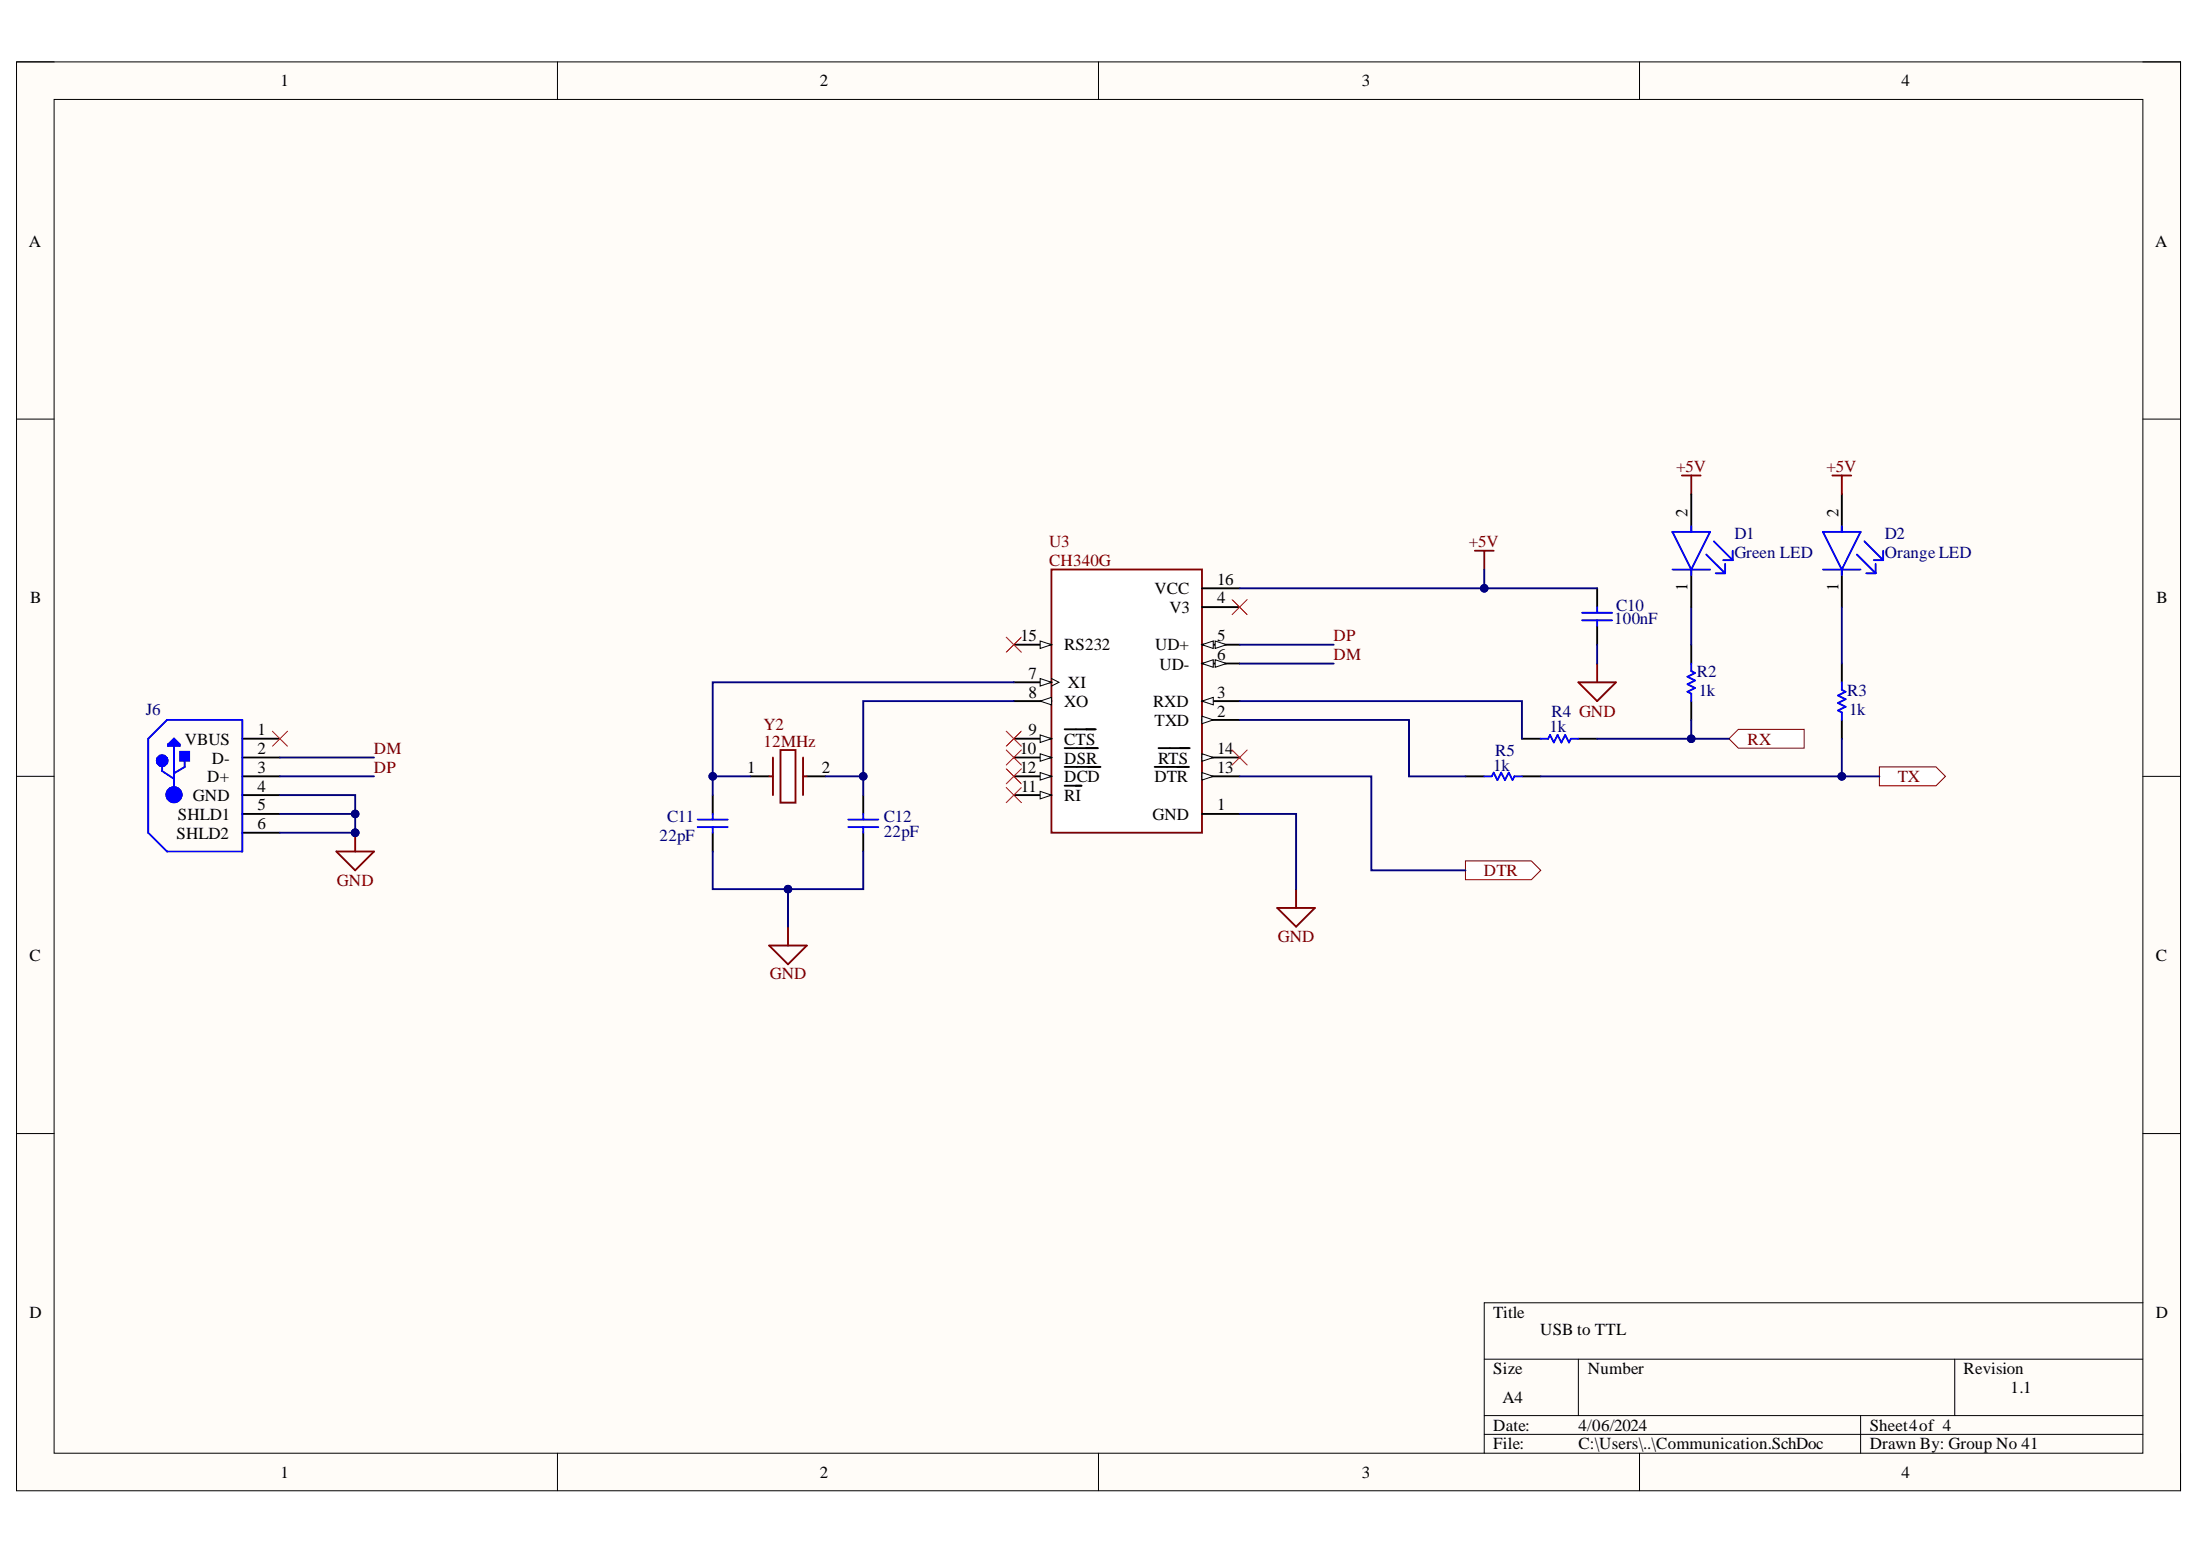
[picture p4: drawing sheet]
<svg xmlns="http://www.w3.org/2000/svg" width="297mm" height="210mm" viewBox="0 0 297 210" stroke-linecap="round" stroke-linejoin="round" font-family="sans-serif">
<path d="M2.2 8.4h292.2v192.8h-292.2z" fill-rule="evenodd" fill="#fffcf8"/>
<path d="M2.2 8.4h292.2v192.8h-292.2z" fill="none" stroke="#000" stroke-width=".14"/>
<path d="M7.3 13.4h282v182.8h-282z" fill-rule="evenodd" fill="#fffcf8"/>
<g fill="none" stroke="#000" stroke-width=".14">
<path d="M2.2 8.3h5.1M7.3 13.4h282v182.8h-282zM75.3 8.3v5.1M148.3 8.3v5.1M221.4 8.4v5M289.3 8.4h5.1v5M2.2 56.6h5.1M289.3 56.6h5.1M2.2 104.8h5.1M289.3 104.8h5.1M2.2 153h5.1M289.3 153h5.1"/>
<path d="M289.3 175.9h-88.9v20.3M75.3 196.2v5M148.3 196.2v5M200.4 183.5h88.9M200.4 191.1h88.9M200.4 193.6h88.9M213.1 183.5v7.6M221.4 196.2v5M251.2 191.1v5.1M263.9 183.5v7.6M294.4 196.2v5"/>
</g>
<path d="M45.4 114.9h5.1l-2.5 2.6zM48 112.4v2.5" fill="none" stroke="#800000" stroke-width=".25"/>
<circle cx="48" cy="112.4" r=".51" fill="#000080"/>
<circle cx="48" cy="112.4" r=".51" fill="none" stroke="#000080" stroke-width=".14"/>
<path d="M197.9 116.2h8.9l1.2 1.3-1.2 1.2h-8.9z" fill-rule="evenodd" fill="#fff"/>
<path d="M197.9 116.2h8.9l1.2 1.3-1.2 1.2h-8.9z" fill="none" stroke="#800000" stroke-width=".14"/>
<path d="M233.4 99.7l1.3-1.2h8.9v2.5h-8.9z" fill-rule="evenodd" fill="#fff"/>
<path d="M233.4 99.7l1.3-1.2h8.9v2.5h-8.9z" fill="none" stroke="#800000" stroke-width=".14"/>
<path d="M253.8 103.5h7.6l1.3 1.3-1.3 1.3h-7.6z" fill-rule="evenodd" fill="#fff"/>
<path d="M253.8 103.5h7.6l1.3 1.3-1.3 1.3h-7.6z" fill="none" stroke="#800000" stroke-width=".14"/>
<path d="M248.7 66.7v5.1M248.7 76.9v5.1M32.7 99.7h5.1M228.4 87v2.6M228.4 94.6v2.6M248.7 89.6v2.5M248.7 97.2v2.5M32.7 102.3h5.1M32.7 104.8h5.1M32.7 107.3h5.1M32.7 109.9h5.1M32.7 112.4h5.1" fill="none" stroke="#000" stroke-width=".25"/>
<g fill="none" stroke="#00f" stroke-width=".25">
<path d="M246.1 71.8h5.1l-2.5 5.1zM246.1 76.9h5.1M248.7 71v.8M248.7 76.9v.7M250.7 74.9l2.5 2.5M251.7 73.1l2.6 2.5M252 77.4h1.2M253 75.6h1.3M253.2 76.1v1.3M254.3 74.3v1.3M23.5 99.9l-.4 .4h.8l-.2-.2h-.2M32.7 97.2h-10.2l-2.5 2.5v12.7l2.5 2.5"/>
<path d="M228.4 89.6v1l.5 .2-1.1 .5 1.1 .6-1.1 .5 1.1 .5-1.1 .5 .6 .2v1M248.7 92.1v1l.5 .3-1 .5 1 .5-1 .5 1 .5-1 .5 .5 .3v1M21.9 103.1v1l1.6 1M22.7 100.5l.8-.8 .8 .8v.2h-1.6zM22.7 100.5h1.4M23.5 100.7v6.6M24.9 102.3v1.2l-1.4 .9"/>
</g>
<path d="M24.3 101.5h1.2v1.2h-1.2z" fill-rule="evenodd" fill="#00f"/>
<path d="M32.7 97.2v17.7h-10.2M24.3 101.5h1.2v1.2h-1.2z" fill="none" stroke="#00f" stroke-width=".25"/>
<g fill="none" stroke="#00f" stroke-width="1.3">
<circle cx="21.9" cy="102.7" r=".2"/>
<circle cx="23.5" cy="107.3" r=".51"/>
</g>
<path d="M36.8 98.7l2 2M38.8 98.7l-2 2" fill="none" stroke="#f00" stroke-width=".14"/>
<path d="M142 76.9h20.3v35.5h-20.3z" fill-rule="evenodd" fill="#fff"/>
<path d="M142 76.9h20.3v35.5h-20.3z" fill="none" stroke="#800000" stroke-width=".25"/>
<path d="M136.9 87h5.1" fill="none" stroke="#000" stroke-width=".25"/>
<path d="M140.4 86.5l1.6 .5-1.6 .5z" fill="#f8fcff"/>
<path d="M140.4 86.5l1.6 .5-1.6 .5z" fill="none" stroke="#000" stroke-width=".14"/>
<path d="M136.9 92.1h5.1" fill="none" stroke="#000" stroke-width=".25"/>
<path d="M140.4 91.6l1.6 .5-1.6 .5z" fill="#f8fcff"/>
<path d="M140.4 91.6l1.6 .5-1.6 .5zM142 91.6l1 .5-1 .5" fill="none" stroke="#000" stroke-width=".14"/>
<path d="M136.9 94.6h5.1" fill="none" stroke="#000" stroke-width=".25"/>
<path d="M140.4 94.6l1.6-.5v1z" fill="#f8fcff"/>
<path d="M140.4 94.6l1.6-.5v1z" fill="none" stroke="#000" stroke-width=".14"/>
<path d="M136.9 99.7h5.1" fill="none" stroke="#000" stroke-width=".25"/>
<path d="M140.4 99.2l1.6 .5-1.6 .5z" fill="#f8fcff"/>
<path d="M140.4 99.2l1.6 .5-1.6 .5z" fill="none" stroke="#000" stroke-width=".14"/>
<path d="M143.7 98.4h4.3M136.9 102.3h5.1" fill="none" stroke="#000" stroke-width=".25"/>
<path d="M140.4 101.7l1.6 .6-1.6 .5z" fill="#f8fcff"/>
<path d="M140.4 101.7l1.6 .6-1.6 .5z" fill="none" stroke="#000" stroke-width=".14"/>
<path d="M136.9 104.8h5.1M143.7 101h4.5" fill="none" stroke="#000" stroke-width=".25"/>
<path d="M140.4 104.3l1.6 .5-1.6 .5z" fill="#f8fcff"/>
<path d="M140.4 104.3l1.6 .5-1.6 .5z" fill="none" stroke="#000" stroke-width=".14"/>
<path d="M136.9 107.3h5.1M143.7 103.5h4.9" fill="none" stroke="#000" stroke-width=".25"/>
<path d="M140.4 106.8l1.6 .5-1.6 .5z" fill="#f8fcff"/>
<path d="M140.4 106.8l1.6 .5-1.6 .5z" fill="none" stroke="#000" stroke-width=".14"/>
<path d="M162.3 79.4h5.1M162.3 82h5.1M162.3 87h5.1M162.3 89.6h5.1M143.7 106.1h2.3" fill="none" stroke="#000" stroke-width=".25"/>
<path d="M162.3 89.6l1.5-.5v1z" fill="#f8fcff"/>
<path d="M162.3 89.6l1.5-.5v1z" fill="none" stroke="#000" stroke-width=".14"/>
<path d="M164.1 89.1l1.5 .5-1.5 .5z" fill="#f8fcff"/>
<path d="M164.1 89.1l1.5 .5-1.5 .5z" fill="none" stroke="#000" stroke-width=".14"/>
<path d="M162.3 94.6h5.1" fill="none" stroke="#000" stroke-width=".25"/>
<path d="M162.3 94.6l1.5-.5v1z" fill="#f8fcff"/>
<path d="M162.3 94.6l1.5-.5v1z" fill="none" stroke="#000" stroke-width=".14"/>
<path d="M162.3 97.2h5.1" fill="none" stroke="#000" stroke-width=".25"/>
<path d="M162.3 96.7l1.5 .5-1.5 .5z" fill="#f8fcff"/>
<path d="M162.3 96.7l1.5 .5-1.5 .5z" fill="none" stroke="#000" stroke-width=".14"/>
<path d="M162.3 102.3h5.1" fill="none" stroke="#000" stroke-width=".25"/>
<path d="M162.3 101.7l1.5 .6-1.5 .5z" fill="#f8fcff"/>
<path d="M162.3 101.7l1.5 .6-1.5 .5z" fill="none" stroke="#000" stroke-width=".14"/>
<path d="M156.4 101h4.2M162.3 104.8h5.1" fill="none" stroke="#000" stroke-width=".25"/>
<path d="M162.3 104.3l1.5 .5-1.5 .5z" fill="#f8fcff"/>
<path d="M162.3 104.3l1.5 .5-1.5 .5z" fill="none" stroke="#000" stroke-width=".14"/>
<path d="M215.6 79.4v2.6M205.5 99.7h2.5M213.1 99.7h2.5M215.6 84.5v2.5M96.2 107.3v2.6M96.2 112.4v2.5M116.6 107.3v2.6M116.6 112.4v2.5M155.9 103.5h4.6M162.3 109.9h5.1M197.9 104.8h2.5M205.5 104.8h2.5" fill="none" stroke="#000" stroke-width=".25"/>
<path d="M199.1 74.3h2.6M200.4 74.3v2.6M227.1 64.2h2.5M228.4 64.2v2.5M247.4 64.2h2.5M248.7 64.2v2.5M213.1 92.1h5.1l-2.6 2.5zM215.6 89.6v2.5M103.9 127.6h5l-2.5 2.6zM106.4 125.1v2.5M172.4 122.6h5.1l-2.5 2.5zM175 120v2.6" fill="none" stroke="#800000" stroke-width=".25"/>
<path d="M135.9 98.7l2 2M135.9 86l2 2M137.9 98.7l-2 2M137.9 86l-2 2M135.9 103.8l2 2M135.9 106.3l2 2M135.9 101.2l2 2.1M137.9 103.8l-2 2M137.9 106.3l-2 2M137.9 101.2l-2 2.1" fill="none" stroke="#f00" stroke-width=".14"/>
<g fill="none" stroke="#00f" stroke-width=".25">
<path d="M208 99.7h1l.3-.5 .5 1 .5-1 .5 1 .5-1 .5 1 .3-.5h1M213.6 82.7h4.1M213.6 83.7h4.1M215.6 82v.7M215.6 83.7v.8M94.2 110.6h4.1M94.2 111.6h4.1M96.2 109.9v.7M96.2 111.6v.8M114.5 110.6h4.1M114.5 111.6h4.1M116.6 109.9v.7"/>
<path d="M116.6 111.6v.8M200.4 104.8h1l.3-.5 .5 1 .5-1 .5 1 .5-1 .5 1 .3-.5h1"/>
</g>
<path d="M105.4 101.2h2v7.1h-2z" fill-rule="evenodd" fill="#fff"/>
<path d="M103.9 104.8h.5M104.4 102.3v5M105.4 101.2h2v7.1h-2zM108.4 102.3v5M108.4 104.8h.5" fill="none" stroke="#800000" stroke-width=".25"/>
<path d="M101.3 104.8h2.6M108.9 104.8h2.6" fill="none" stroke="#000" stroke-width=".25"/>
<path d="M166.4 101.2l2 2.1M168.4 101.2l-2 2.1" fill="none" stroke="#f00" stroke-width=".14"/>
<path d="M228.4 82v5M248.7 82v7.6M37.8 102.3h12.7M37.8 104.8h12.7M37.8 112.4h10.2" fill="none" stroke="#000080" stroke-width=".25"/>
<circle cx="48" cy="112.4" r=".51" fill="#000080"/>
<circle cx="48" cy="112.4" r=".51" fill="none" stroke="#000080" stroke-width=".14"/>
<path d="M37.8 109.9h10.2" fill="none" stroke="#000080" stroke-width=".25"/>
<circle cx="48" cy="109.9" r=".51" fill="#000080"/>
<circle cx="48" cy="109.9" r=".51" fill="none" stroke="#000080" stroke-width=".14"/>
<path d="M37.8 107.3h10.2v5.1" fill="none" stroke="#000080" stroke-width=".25"/>
<circle cx="48" cy="112.4" r=".51" fill="#000080"/>
<circle cx="48" cy="112.4" r=".51" fill="none" stroke="#000080" stroke-width=".14"/>
<circle cx="48" cy="109.9" r=".51" fill="#000080"/>
<circle cx="48" cy="109.9" r=".51" fill="none" stroke="#000080" stroke-width=".14"/>
<path d="M167.4 94.6h38.1v5.1M167.4 87h12.7M167.4 89.6h12.7M215.6 87v2.6M248.7 99.7v5.1h5.1M167.4 109.9h7.6v10.1" fill="none" stroke="#000080" stroke-width=".25"/>
<circle cx="248.7" cy="104.8" r=".51" fill="#000080"/>
<circle cx="248.7" cy="104.8" r=".51" fill="none" stroke="#000080" stroke-width=".14"/>
<path d="M167.4 97.2h22.8v7.6h7.7M167.4 104.8h17.8v12.7h12.7M208 104.8h40.7" fill="none" stroke="#000080" stroke-width=".25"/>
<circle cx="248.7" cy="104.8" r=".51" fill="#000080"/>
<circle cx="248.7" cy="104.8" r=".51" fill="none" stroke="#000080" stroke-width=".14"/>
<path d="M96.2 114.9v5.1h10.2" fill="none" stroke="#000080" stroke-width=".25"/>
<circle cx="106.4" cy="120" r=".51" fill="#000080"/>
<circle cx="106.4" cy="120" r=".51" fill="none" stroke="#000080" stroke-width=".14"/>
<path d="M116.6 114.9v5.1h-10.2v5.1" fill="none" stroke="#000080" stroke-width=".25"/>
<circle cx="106.4" cy="120" r=".51" fill="#000080"/>
<circle cx="106.4" cy="120" r=".51" fill="none" stroke="#000080" stroke-width=".14"/>
<path d="M136.9 92.1h-40.7v15.2" fill="none" stroke="#000080" stroke-width=".25"/>
<circle cx="96.2" cy="104.8" r=".51" fill="#000080"/>
<circle cx="96.2" cy="104.8" r=".51" fill="none" stroke="#000080" stroke-width=".14"/>
<path d="M96.2 104.8h5.1" fill="none" stroke="#000080" stroke-width=".25"/>
<circle cx="96.2" cy="104.8" r=".51" fill="#000080"/>
<circle cx="96.2" cy="104.8" r=".51" fill="none" stroke="#000080" stroke-width=".14"/>
<path d="M111.5 104.8h5.1" fill="none" stroke="#000080" stroke-width=".25"/>
<circle cx="116.6" cy="104.8" r=".51" fill="#000080"/>
<circle cx="116.6" cy="104.8" r=".51" fill="none" stroke="#000080" stroke-width=".14"/>
<path d="M200.4 76.9v2.5" fill="none" stroke="#000080" stroke-width=".25"/>
<circle cx="200.4" cy="79.4" r=".51" fill="#000080"/>
<circle cx="200.4" cy="79.4" r=".51" fill="none" stroke="#000080" stroke-width=".14"/>
<path d="M167.4 79.4h48.2" fill="none" stroke="#000080" stroke-width=".25"/>
<circle cx="200.4" cy="79.4" r=".51" fill="#000080"/>
<circle cx="200.4" cy="79.4" r=".51" fill="none" stroke="#000080" stroke-width=".14"/>
<path d="M228.4 97.2v2.5" fill="none" stroke="#000080" stroke-width=".25"/>
<circle cx="228.3" cy="99.7" r=".51" fill="#000080"/>
<circle cx="228.3" cy="99.7" r=".51" fill="none" stroke="#000080" stroke-width=".14"/>
<path d="M215.6 99.7h17.8" fill="none" stroke="#000080" stroke-width=".25"/>
<circle cx="228.3" cy="99.7" r=".51" fill="#000080"/>
<circle cx="228.3" cy="99.7" r=".51" fill="none" stroke="#000080" stroke-width=".14"/>
<path d="M136.9 94.6h-20.3v12.7" fill="none" stroke="#000080" stroke-width=".25"/>
<circle cx="116.6" cy="104.8" r=".51" fill="#000080"/>
<circle cx="116.6" cy="104.8" r=".51" fill="none" stroke="#000080" stroke-width=".14"/>
<path d="M166.4 80.9l2 2.1M168.4 80.9l-2 2.1" fill="none" stroke="#f00" stroke-width=".14"/>
<path d="M228.4 66.7v5.1M228.4 76.9v5.1" fill="none" stroke="#000" stroke-width=".25"/>
<path d="M225.8 71.8h5.1l-2.5 5.1zM225.8 76.9h5.1M228.4 71v.8M228.4 76.9v.7M230.4 74.9l2.5 2.5M231.4 73.1l2.5 2.5M231.6 77.4h1.3M232.7 75.6h1.2M232.9 76.1v1.3M233.9 74.3v1.3" fill="none" stroke="#00f" stroke-width=".25"/>
<g font-size="2.3">
<text x="37.9" y="11.7">1</text>
<text x="110.7" y="11.7">2</text>
<text x="183.9" y="11.7">3</text>
<text x="256.8" y="11.7">4</text>
<text x="3.9" y="33.3">A</text>
<text x="291" y="33.3">A</text>
<text x="227.8" y="69.8" transform="rotate(-90 227.8 69.8)">2</text>
<text x="248.2" y="69.8" transform="rotate(-90 248.2 69.8)">2</text>
<text x="4.1" y="81.4">B</text>
<text x="155.9" y="80.2">VCC</text>
<text x="157.9" y="82.7">V3</text>
<text x="164.3" y="78.9">16</text>
<text x="164.3" y="81.4">4</text>
<text x="227.8" y="79.8" transform="rotate(-90 227.8 79.8)">1</text>
<text x="248.2" y="79.8" transform="rotate(-90 248.2 79.8)">1</text>
<text x="291.2" y="81.4">B</text>
<text x="137.8" y="86.5">15</text>
<text x="143.7" y="87.8">RS232</text>
<text x="155.9" y="87.8">UD+</text>
<text x="164.3" y="86.5">5</text>
<text x="164.3" y="89.1">6</text>
<text x="138.9" y="91.7">7</text>
<text x="138.9" y="94.2">8</text>
<text x="143.7" y="95.5">XO</text>
<text x="144.2" y="92.9">XI</text>
<text x="155.7" y="95.5">RXD</text>
<text x="156.5" y="90.4">UD-</text>
<text x="164.3" y="94.2">3</text>
<text x="24.9" y="100.5">VBUS</text>
<text x="34.8" y="99.3">1</text>
<text x="34.8" y="101.8">2</text>
<text x="137.7" y="101.8">10</text>
<text x="138.9" y="99.3">9</text>
<text x="143.7" y="100.5">CTS</text>
<text x="155.9" y="98">TXD</text>
<text x="164.3" y="96.7">2</text>
<text x="164.3" y="101.8">14</text>
<text x="28" y="105.6">D+</text>
<text x="28.6" y="103.1">D-</text>
<text x="34.8" y="104.3">3</text>
<text x="34.8" y="106.9">4</text>
<text x="100.9" y="104.3">1</text>
<text x="111" y="104.3">2</text>
<text x="137.7" y="104.3">12</text>
<text x="137.8" y="106.9">11</text>
<text x="143.7" y="103.1">DSR</text>
<text x="143.7" y="105.6">DCD</text>
<text x="155.9" y="105.6">DTR</text>
<text x="156.4" y="103.1">RTS</text>
<text x="164.3" y="104.3">13</text>
<text x="23.8" y="113.2">SHLD2</text>
<text x="24" y="110.7">SHLD1</text>
<text x="26" y="108.1">GND</text>
<text x="34.8" y="109.4">5</text>
<text x="34.8" y="111.9">6</text>
<text x="143.7" y="108.1">RI</text>
<text x="155.6" y="110.7">GND</text>
<text x="164.3" y="109.4">1</text>
<text x="4" y="129.7">C</text>
<text x="291.1" y="129.7">C</text>
<text x="4" y="177.9">D</text>
<text x="201.6" y="177.9">Title</text>
<text x="291.1" y="177.9">D</text>
<text x="201.6" y="185.5">Size</text>
<text x="208" y="180.2">USB to TTL</text>
<text x="214.4" y="185.5">Number</text>
<text x="265.1" y="185.5">Revision</text>
<text x="202.9" y="189.3">A4</text>
<text x="271.5" y="188.1">1.1</text>
<text x="201.6" y="193.1">Date:</text>
<text x="201.6" y="195.7">File:</text>
<text x="213.1" y="193.1">4/06/2024</text>
<text x="213.1" y="195.7">C:\Users\..\Communication.SchDoc</text>
<text x="252.4" y="193.1">Sheet4of 4</text>
<text x="252.4" y="195.7">Drawn By: Group No 41</text>
<text x="37.9" y="199.5">1</text>
<text x="110.7" y="199.5">2</text>
<text x="183.9" y="199.5">3</text>
<text x="256.8" y="199.5">4</text>
</g>
<g font-size="2.3" fill="#800000">
<text x="226.3" y="63.7">+5V</text>
<text x="246.6" y="63.7">+5V</text>
<text x="141.7" y="73.8">U3</text>
<text x="141.7" y="76.4">CH340G</text>
<text x="198.3" y="73.8">+5V</text>
<text x="180.1" y="86.5">DP</text>
<text x="180.1" y="89.1">DM</text>
<text x="50.5" y="101.8">DM</text>
<text x="103.1" y="100.8">12MHz</text>
<text x="103.1" y="98.5">Y2</text>
<text x="236" y="100.5">RX</text>
<text x="50.5" y="104.3">DP</text>
<text x="256.2" y="105.6">TX</text>
<text x="45.5" y="119.5">GND</text>
<text x="200.3" y="118.3">DTR</text>
<text x="172.5" y="127.1">GND</text>
<text x="103.9" y="132.2">GND</text>
</g>
<g font-size="2.3" fill="#000080">
<text x="234.2" y="75.4">Green LED</text>
<text x="234.2" y="72.8">D1</text>
<text x="254.5" y="75.4">Orange LED</text>
<text x="254.5" y="72.8">D2</text>
<text x="218.2" y="82.5">C10</text>
<text x="217.9" y="84.2">100nF</text>
<text x="229.1" y="91.4">R2</text>
<text x="229.4" y="93.9">1k</text>
<text x="249.4" y="93.9">R3</text>
<text x="19.7" y="96.5">J6</text>
<text x="209.2" y="98.8">1k</text>
<text x="209.5" y="96.7">R4 GND</text>
<text x="249.7" y="96.5">1k</text>
<text x="201.6" y="104.1">1k</text>
<text x="201.9" y="102.1">R5</text>
<text x="89.1" y="113.5">22pF</text>
<text x="90.1" y="110.9">C11</text>
<text x="119.3" y="113">22pF</text>
<text x="119.3" y="110.9">C12</text>
</g>
<text font-size="1.1" x="161.6" y="87.2">PIU305</text>
</svg>
